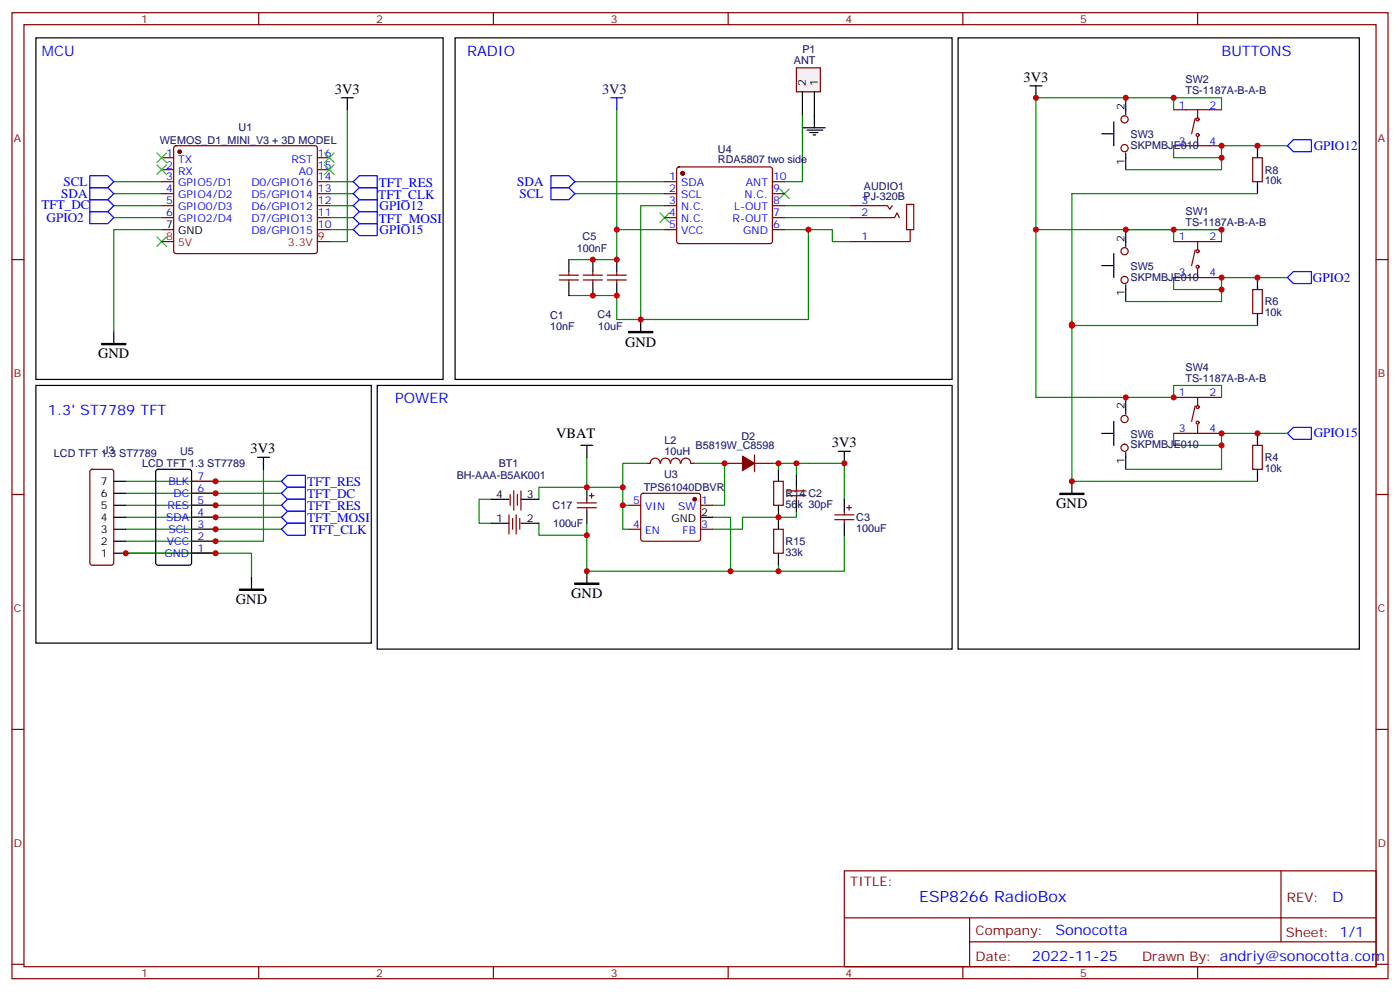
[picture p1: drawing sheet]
<svg xmlns="http://www.w3.org/2000/svg" width="412mm" height="292mm" viewBox="0 0 412 292" stroke-linecap="round" stroke-linejoin="round" font-family="sans-serif">
<g fill="none" stroke="#870000" stroke-width=".35">
<path d="M3.5 3.7h405.4v284.4h-405.4zM7.1 7.3h398.2v277.3h-398.2zM76.2 3.7v3.6M145.3 3.7v3.6M214.5 3.7v3.6M283.6 3.7v3.6M352.8 3.7v3.6M47.6 46.4h3.6M47.6 50h3.6M47.6 53.5h3.6M47.6 57h3.6M51.4 43.1l.5-.2h40.9l.5 .2 .2 .5-.1 30.6-.6 .4h-41.2l-.4-.7v-30.3z"/>
<path d="M93.5 46.4h3.5M93.5 50h3.5M93.5 53.5h3.5M93.5 57h3.5M3.5 76.4h3.6M47.6 60.5h3.6M47.6 64.1h3.6M47.6 67.6h3.6M47.6 71.1h3.6M93.5 60.5h3.5M93.5 64.1h3.5M93.5 67.6h3.5"/>
<path d="M93.5 71.1h3.5M405.3 76.4h3.6M26.7 138.4l.5-.3h5.6l.7 .5v27.1l-.2 .5-.5 .2h-5.6l-.5-.3-.2-.4v-26.8zM3.5 145.6h3.6M56.4 159.3h7.1M56.4 155.8h7.1M56.4 152.3h7.1M56.4 148.7h7.1M56.4 145.2h7.1M56.4 141.7h7.1M405.3 145.6h3.6M56.4 162.8h7.1"/>
<path d="M3.5 214.7h3.6M405.3 214.7h3.6M248.7 256.3h156.6v28.3h-156.6zM377.3 256.4v20.8M248.7 270.2h156.5M285.6 277.2h119.6M285.6 270.2v14.1M3.5 283.8h3.6M76.2 284.6v3.5M145.3 284.6v3.5M214.5 284.6v3.5M283.6 284.6v3.5"/>
<path d="M352.8 284.6v3.5M405.3 283.8h3.6"/>
</g>
<g fill="none" stroke="#3c3" stroke-width=".35">
<path d="M46.2 48.5l2.8 2.9M46.2 45l2.8 2.8M49 48.5l-2.8 2.9M49 45l-2.8 2.8M95.6 45l2.8 2.8M95.6 48.5l2.8 2.9M98.4 45l-2.8 2.8M98.4 48.5l-2.8 2.9M229.7 55.6l2.8 2.8M232.5 55.6l-2.8 2.8M46.2 69.7l2.8 2.8M49 69.7l-2.8 2.8"/>
<path d="M194.4 62.7l2.8 2.8M197.2 62.7l-2.8 2.8"/>
</g>
<g fill="none" stroke="#008700" stroke-width=".35">
<path d="M102.3 32.3v38.8h-5.3M181.7 32.3v35.3h14.1M33.5 57h14.1M33.5 53.5h14.1M97 57h7.1M169.3 57h26.5M169.3 53.5h26.5M47.6 67.6h-14.1v30M97 67.6h7.1M97 64.1h7.1M97 60.5h7.1M181.7 67.6v8.8h-14.1"/>
<path d="M231.1 67.6h14.1v3.5h5.3M231.1 64.1h19.4M231.1 60.5h19.4M238.1 67.6v26.5h-49.4M167.6 87h14.1v7.1M77.6 138.1v21.2h-40.6M37 141.7h45.9M37 155.8h45.9M37 152.3h45.9M37 148.7h45.9M37 145.2h45.9M63.5 162.8h-26.5h37.1v7.1"/>
</g>
<g fill="none" stroke="#000" stroke-width=".35">
<path d="M10.6 11.1h119.9v100.6h-119.9zM134.1 11.1h146.4v100.6h-146.4zM100.5 28.8h3.6M102.3 28.8v3.5M236.4 37.6h6.7M237.8 38.3h4.6M238.5 39h2.4M239.5 39.7h.7M239.9 34.1v3.5M33.5 97.6v3.5M188.7 94.1v3.5M10.6 113.5h98.8v75.8h-98.8z"/>
<path d="M46.1 138.4l.5-.3h9.1l.7 .5v27.1l-.4 .6-9.4 .1-.7-.5v-27zM75.8 134.6h3.6M77.6 134.6v3.5M33.5 145.2h3.5M33.5 148.7h3.5M33.5 152.3h3.5M33.5 155.8h3.5M33.5 159.3h3.5M33.5 141.7h3.5M33.5 162.8h3.5M74.1 169.9v3.5"/>
</g>
<path d="M179.9 28.8h3.5M181.7 28.8v3.5M26.5 55.2h5.2l1.8 1.8-1.8 1.8h-5.2zM26.5 51.7h5.2l1.8 1.8-1.8 1.7h-5.2zM162.3 51.7h5.3l1.7 1.8-1.7 1.7h-5.3zM162.3 55.2h5.3l1.7 1.8-1.7 1.8h-5.3zM104.1 67.6l1.7-1.8h5.3v3.6h-5.3zM104.1 60.5l1.7-1.7h5.3v3.5h-5.3zM82.9 148.7l1.8-1.7h5.3v3.5h-5.3zM82.9 145.2l1.8-1.8h5.3v3.6h-5.3zM82.9 152.3l1.8-1.8h5.3v3.5h-5.3zM82.9 155.8l1.8-1.8h5.3v3.6h-5.3z" fill="none" stroke="#00f" stroke-width=".35"/>
<circle cx="52.9" cy="44.7" r=".53" fill="#870000" stroke="#870000" stroke-width=".35"/>
<path d="M185.2 97.6h7.1v.3h-7.1zM30 101.1h7v.4h-7zM70.6 173.4h7v.4h-7z" fill="#000" stroke="#000" stroke-width=".35"/>
<path d="M234.6 20h7.1v7h-7.1z" fill="#f0f0f0" stroke="#870000" stroke-width=".35"/>
<g fill="none" stroke="#000" stroke-width=".35">
<path d="M282.2 11.1h118.2v180h-118.2zM236.4 27v7.1M239.9 27v7.1M303.4 25.3h3.5M305.2 25.3v3.5M324.6 39.4h3.5M328.1 35.8v7.1M331.6 28.8v4.9M331.6 45v5M370.4 42.9v3.5M370.4 53.5v3.5M167.6 76.4v3.5"/>
<path d="M174.6 76.4v3.5M181.7 76.4v3.5M324.6 78.2h3.5M328.1 74.6v7.1M331.6 67.6v4.9M167.6 83.5v3.5M174.6 83.5v3.5M181.7 83.5v3.5M331.6 83.8v5M370.4 81.7v3.5M370.4 92.3v3.5M111.1 113.5h169.4v77.6h-169.4z"/>
<path d="M331.6 117v4.9M171.1 131.1h3.5M172.9 131.1v3.5M229.3 138.1v3.6M234.6 139.9v3.5M246.9 132.9h3.6M248.7 132.9v3.5M324.6 127.6h3.5M328.1 124v7.1M331.6 133.2v4.9M370.4 127.6v3.5M370.4 138.1v3.6"/>
<path d="M144.6 147h5.3M144.6 154h5.3M153.5 147h5.2M153.5 154h5.2M172.9 143.4v3.6M172.9 150.5v3.5M206.4 152.3h3.5M229.3 148.7v7.1M234.6 147v3.5M248.7 147v3.5M248.7 154v3.6M315.7 141.7v3.5"/>
<path d="M172.9 168.1v3.6M229.3 162.8v3.6"/>
</g>
<g fill="none" stroke="#008700" stroke-width=".35">
<path d="M236.4 34.1v19.4h-5.3M345.7 28.8h-40.5v38.8h54.6v3.5M345.7 32.3v-3.5h14.1v3.5M97 53.5h7.1M345.7 42.9v3.5h14.1v-3.5h19.4M359.8 46.4v3.6h-28.2M370.4 57h-54.7v38.8h54.7M33.5 60.5h14.1M33.5 64.1h14.1M195.8 60.5h-7.1v33.6h-7M305.2 67.6v49.4h40.5v-3.5h14.1v3.5M331.6 67.6h14.1"/>
<path d="M359.8 67.6h-14.1v3.5M315.7 95.5v46.2h54.7M345.7 81.7v3.5h14.1v-3.5h19.4M359.8 85.2v3.6h-28.2M172.9 134.6v8.8h10.5v5.3h1.8M190.5 136.4h-7.1v7M204.6 136.4h8.8v12.3h-3.5M227.5 136.4h21.2v10.6M229.3 136.4v1.7M234.6 136.4v3.5M345.7 127.6v3.5h14.1v-3.5h19.4M359.8 131.1v7h-28.2"/>
<path d="M144.6 147h-3.5v7h3.5M158.7 154v3.6h14.2M172.9 143.4h-14.2v3.6M172.9 154v14.1h75.8v-10.5M183.4 148.7v7.1h1.8M209.9 152.3h5.3v15.8M234.6 150.5v1.8h-15.9v3.5h-8.8M229.3 166.4v1.7"/>
</g>
<g fill="none" stroke="#870000" stroke-width=".35">
<path d="M345.7 32.3h14.1M352.1 34.8l-1.1 4.6M352.8 32.3v2.5M195.8 53.5h3.5M195.8 57h3.5M199.6 49.3l.4-.2h26.8l.5 .2 .2 .5v21.2l-.2 .5-.5 .2h-26.8l-.5-.2-.2-.5v-21.2zM227.5 53.5h3.6M227.5 57h3.6M345.7 42.9h14.1M352.8 40.4v2.5M369 46.4h2.8v7.1h-2.8zM167.6 79.9v1.1"/>
<path d="M174.6 79.9v1.1M181.7 79.9v1.1M195.8 60.5h3.5M195.8 64.1h3.5M195.8 67.6h3.5M227.5 60.5h3.6M227.5 64.1h3.6M227.5 67.6h3.6M250.5 64.1h13l.7-1.4 .7 1.4M250.5 60.5h10.9l.7 1.1 .7-1.1M267.1 60.2h2.1v7.4h-2.1zM268.1 67.6v3.5h-17.6"/>
<path d="M345.7 71.1h14.1M352.1 73.6l-1.1 4.6M352.8 71.1v2.5M352.8 79.2v2.5M164.7 82.4h5.7M164.7 81h5.7M167.6 82.4v1.1M171.8 82.4h5.6M171.8 81h5.6M174.6 82.4v1.1M178.9 82.4h5.6M178.9 81h5.6"/>
<path d="M181.7 82.4v1.1M345.7 81.7h14.1M369 85.2h2.8v7.1h-2.8zM345.7 117h14.1M352.1 119.5l-1.1 4.5M352.8 117v2.5M190.5 136.4h1.1M191.6 136.4a1.41 1.41 0 0 1 1.4-1.5 1.41 1.41 0 0 1 1.4 1.5M194.6 136.4a1.41 1.41 0 0 1 1.4-1.5 1.41 1.41 0 0 1 1.4 1.5M197.6 136.4a1.41 1.41 0 0 1 1.4-1.5 1.41 1.41 0 0 1 1.4 1.5M200.6 136.4a1.41 1.41 0 0 1 1.4-1.5 1.41 1.41 0 0 1 1.4 1.5M203.6 136.4h1"/>
<path d="M213.4 136.4h5.3M222.2 133.9v5M222.2 136.4h5.3M345.7 127.6h14.1M352.8 125.1v2.5M369 131.1h2.8v7h-2.8zM149.9 151.6v5.6M150.3 145.6v3.1M151 152.6v3.2M151.3 144.5v5.6M152 151.6v5.6M152.4 145.6v3.1"/>
<path d="M153.1 152.6v3.2M153.5 144.5v5.6M170 149.4h5.7M170 148h5.7M172.9 147v1M172.9 149.4v1.1M173.6 145.9h1.4M174.3 145.2v1.4M185.2 148.7h3.5M185.2 155.8h3.5M189 145.4l.4-.2h16.3l.5 .2 .2 .5v12.7l-.3 .5-.4 .2h-16.3l-.5-.2-.2-.5v-12.7zM206.4 148.7h3.5"/>
<path d="M206.4 155.8h3.5M227.9 155.8h2.8v7h-2.8zM227.9 141.7h2.8v7h-2.8zM231.8 145.9h5.6M231.8 144.5h5.6M234.6 143.4v1.1M234.6 145.9v1.1M245.9 151.6h5.6M245.9 153h5.6M248.7 150.5v1.1M248.7 153v1M249.4 149.4h1.4"/>
<path d="M250.1 148.7v1.4"/>
<circle cx="331.3" cy="35.1" r="1.06"/>
<circle cx="352.8" cy="39.7" r=".44"/>
<circle cx="352.8" cy="35.1" r=".44"/>
<circle cx="331.3" cy="43.6" r="1.06"/>
<circle cx="331.3" cy="73.9" r="1.06"/>
<circle cx="352.8" cy="73.9" r=".44"/>
<circle cx="352.8" cy="78.5" r=".44"/>
<circle cx="331.3" cy="82.4" r="1.06"/>
<circle cx="352.8" cy="119.8" r=".44"/>
<circle cx="331.3" cy="123.3" r="1.06"/>
<circle cx="331.3" cy="131.8" r="1.06"/>
<circle cx="352.8" cy="124.4" r=".44"/>
</g>
<path d="M26.5 58.8h5.2l1.8 1.7-1.8 1.8h-5.2zM104.1 53.5l1.7-1.8h5.3v3.5h-5.3zM105.8 55.2h5.3v3.6h-5.3l-1.7-1.8zM381 41.1h5.3v3.6h-5.3l-1.8-1.8zM26.5 62.3h5.2l1.8 1.8-1.8 1.7h-5.2zM104.1 64.1l1.7-1.8h5.3v3.5h-5.3zM381 79.9h5.3v3.6h-5.3l-1.8-1.8zM379.2 127.6l1.8-1.8h5.3v3.5h-5.3zM82.9 141.7l1.8-1.8h5.3v3.5h-5.3z" fill="none" stroke="#00f" stroke-width=".35"/>
<g fill="#870000" stroke="#870000" stroke-width=".35">
<path d="M218.7 134.3l3.5 2.1-3.5 2.1z"/>
<circle cx="204.6" cy="147" r=".53"/>
<circle cx="201.1" cy="51" r=".53"/>
</g>
<path d="M312.2 145.2h7.1v.4h-7.1zM169.3 171.7h7.1v.3h-7.1z" fill="#000" stroke="#000" stroke-width=".35"/>
<g fill="#c00">
<circle cx="63.5" cy="159.3" r=".88"/>
<circle cx="37" cy="162.8" r=".88"/>
<circle cx="63.5" cy="162.8" r=".88"/>
<circle cx="63.5" cy="141.7" r=".88"/>
<circle cx="63.5" cy="145.2" r=".88"/>
<circle cx="63.5" cy="148.7" r=".88"/>
<circle cx="63.5" cy="152.3" r=".88"/>
<circle cx="63.5" cy="155.8" r=".88"/>
<circle cx="238.1" cy="67.6" r=".88"/>
<circle cx="188.7" cy="94.1" r=".88"/>
<circle cx="181.7" cy="67.6" r=".88"/>
<circle cx="370.4" cy="42.9" r=".88"/>
<circle cx="305.2" cy="67.6" r=".88"/>
<circle cx="370.4" cy="127.6" r=".88"/>
<circle cx="370.4" cy="81.7" r=".88"/>
<circle cx="248.7" cy="136.4" r=".88"/>
<circle cx="234.6" cy="136.4" r=".88"/>
<circle cx="229.3" cy="152.3" r=".88"/>
<circle cx="229.3" cy="136.4" r=".88"/>
<circle cx="229.3" cy="168.1" r=".88"/>
<circle cx="213.4" cy="136.4" r=".88"/>
<circle cx="183.4" cy="143.4" r=".88"/>
<circle cx="183.4" cy="148.7" r=".88"/>
<circle cx="215.2" cy="168.1" r=".88"/>
<circle cx="172.9" cy="143.4" r=".88"/>
<circle cx="172.9" cy="157.6" r=".88"/>
<circle cx="172.9" cy="168.1" r=".88"/>
<circle cx="359.8" cy="127.6" r=".88"/>
<circle cx="359.8" cy="81.7" r=".88"/>
<circle cx="359.8" cy="42.9" r=".88"/>
<circle cx="345.7" cy="28.8" r=".88"/>
<circle cx="359.8" cy="67.6" r=".88"/>
<circle cx="331.6" cy="67.6" r=".88"/>
<circle cx="345.7" cy="67.6" r=".88"/>
<circle cx="315.7" cy="95.8" r=".88"/>
<circle cx="181.7" cy="87" r=".88"/>
<circle cx="174.6" cy="87" r=".88"/>
<circle cx="181.7" cy="76.4" r=".88"/>
<circle cx="174.6" cy="76.4" r=".88"/>
<circle cx="331.6" cy="28.8" r=".88"/>
<circle cx="359.8" cy="46.4" r=".88"/>
<circle cx="359.8" cy="85.2" r=".88"/>
<circle cx="359.8" cy="131.1" r=".88"/>
<circle cx="331.6" cy="117" r=".88"/>
<circle cx="345.7" cy="117" r=".88"/>
<circle cx="315.7" cy="95.5" r=".88"/>
<circle cx="315.7" cy="141.7" r=".88"/>
<circle cx="305.2" cy="28.8" r=".88"/>
</g>
<text font-size="4.6" fill="#00f" x="270.8" y="265.4">ESP8266 RadioBox</text>
<g font-size="4.2" fill="#00f">
<text x="12.3" y="16.4">MCU</text>
<text x="137.6" y="16.4">RADIO</text>
<text x="359.8" y="16.4">BUTTONS</text>
<text x="116.4" y="118.7">POWER</text>
<text x="14.1" y="122.3">1.3' ST7789 TFT</text>
<text x="392.5" y="265.6">D</text>
<text x="310.9" y="275.2">Sonocotta</text>
<text x="304" y="283">2022-11-25</text>
</g>
<g font-size="4.2">
<text x="98.7" y="27.6">3V3</text>
<text x="301.5" y="24">3V3</text>
<text x="28.9" y="105.3">GND</text>
<text x="184.1" y="102">GND</text>
<text x="163.8" y="129">VBAT</text>
<text x="245.1" y="131.6">3V3</text>
<text x="73.8" y="133.4">3V3</text>
<text x="311.1" y="149.4">GND</text>
<text x="69.5" y="177.7">GND</text>
<text x="168.3" y="176.1">GND</text>
</g>
<text font-size="4.2" fill="#000080" x="177.3" y="27.7">3V3</text>
<g font-size="3.9" fill="#00f">
<text x="387" y="44.1">GPIO12</text>
<text x="18" y="58.2">SDA</text>
<text x="18.7" y="54.7">SCL</text>
<text x="111.4" y="58.6">TFT_CLK</text>
<text x="111.6" y="54.9">TFT_RES</text>
<text x="152.4" y="54.6">SDA</text>
<text x="153" y="58.2">SCL</text>
<text x="12.2" y="61.6">TFT_DC</text>
<text x="13.7" y="65.2">GPIO2</text>
<text x="111.6" y="65.5">TFT_MOSI</text>
<text x="111.8" y="61.7">GPIO12</text>
<text x="111.8" y="68.8">GPIO15</text>
<text x="386.8" y="83">GPIO2</text>
<text x="387" y="128.8">GPIO15</text>
<text x="90.4" y="143.1">TFT_RES</text>
<text x="90.4" y="146.5">TFT_DC</text>
<text x="90.4" y="150.1">TFT_RES</text>
<text x="90.4" y="153.6">TFT_MOSI</text>
<text x="91.4" y="157.1">TFT_CLK</text>
</g>
<g font-size="3.9" fill="#800">
<text x="250.5" y="260.9">TITLE:</text>
<text x="379.1" y="265.6">REV:</text>
<text x="287.4" y="275.1">Company:</text>
<text x="378.7" y="275.7">Sheet: 1/1</text>
<text x="287.4" y="282.8">Date:</text>
<text x="336.4" y="282.9">Drawn By: andriy@sonocotta.com</text>
</g>
<g font-size="3.2" fill="#800">
<text x="41.6" y="6.7">1</text>
<text x="110.8" y="6.7">2</text>
<text x="179.9" y="6.7">3</text>
<text x="249.1" y="6.7">4</text>
<text x="318.2" y="6.7">5</text>
<text x="4.1" y="41.8">A</text>
<text x="405.9" y="41.8">A</text>
<text x="4.1" y="111">B</text>
<text x="405.9" y="111">B</text>
<text x="4.1" y="180.1">C</text>
<text x="405.9" y="180.1">C</text>
<text x="4.1" y="249.3">D</text>
<text x="405.9" y="249.3">D</text>
<text x="41.6" y="287.5">1</text>
<text x="110.8" y="287.5">2</text>
<text x="179.9" y="287.5">3</text>
<text x="249.1" y="287.5">4</text>
<text x="318.2" y="287.5">5</text>
</g>
<g font-size="3.2" fill="#000080">
<text x="236.3" y="15.7">P1</text>
<text x="233.9" y="18.9">ANT</text>
<text x="349.2" y="27.7">TS-1187A-B-A-B</text>
<text x="349.2" y="24.6">SW2</text>
<text x="70.3" y="38.4">U1</text>
<text x="333" y="40.6">SW3</text>
<text x="47" y="42.2">WEMOS_D1_MINI_V3 + 3D MODEL</text>
<text x="211.5" y="45.1">U4</text>
<text x="333" y="43.8">SKPMBJE010</text>
<text x="211.5" y="48.1">RDA5807 two side</text>
<text x="372.5" y="51.1">R8</text>
<text x="254.4" y="59">PJ-320B</text>
<text x="254.5" y="55.8">AUDIO1</text>
<text x="372.5" y="54.3">10k</text>
<text x="349.2" y="63.4">SW1</text>
<text x="171.6" y="70.5">C5</text>
<text x="349.2" y="66.5">TS-1187A-B-A-B</text>
<text x="170" y="74.1">100nF</text>
<text x="333" y="79.4">SW5</text>
<text x="333" y="82.6">SKPMBJE010</text>
<text x="372.5" y="89.9">R6</text>
<text x="162.1" y="93.9">C1</text>
<text x="176" y="93.5">C4</text>
<text x="372.5" y="93.1">10k</text>
<text x="162.1" y="97">10nF</text>
<text x="176.2" y="97">10uF</text>
<text x="349.2" y="112.4">TS-1187A-B-A-B</text>
<text x="349.2" y="109.2">SW4</text>
<text x="195.7" y="130.6">L2</text>
<text x="218.4" y="129.7">D2</text>
<text x="333" y="128.8">SW6</text>
<text x="333" y="132">SKPMBJE010</text>
<text x="15.9" y="134.6">LCD TFT 1.3 ST7789</text>
<text x="30.4" y="133.8">J3</text>
<text x="41.8" y="137.6">LCD TFT 1.3 ST7789</text>
<text x="53.1" y="133.9">U5</text>
<text x="146.9" y="137.5">BT1</text>
<text x="195.7" y="133.8">10uH</text>
<text x="204.9" y="132.2">B5819W_C8598</text>
<text x="372.5" y="135.8">R4</text>
<text x="134.5" y="141">BH-AAA-B5AK001</text>
<text x="195.6" y="140.7">U3</text>
<text x="372.5" y="138.9">10k</text>
<text x="162.8" y="149.9">C17</text>
<text x="189.6" y="144.6">TPS61040DBVR</text>
<text x="231.4" y="149.6">56k 30pF</text>
<text x="231.4" y="146.4">R14 C2</text>
<text x="162.9" y="155.2">100uF</text>
<text x="252.2" y="153.4">C3</text>
<text x="231.4" y="160.5">R15</text>
<text x="252.2" y="156.6">100uF</text>
<text x="231.4" y="163.7">33k</text>
</g>
<g font-size="3.2">
<text x="237.4" y="25.3" transform="rotate(-90 237.4 25.3)">2</text>
<text x="240.9" y="25.3" transform="rotate(-90 240.9 25.3)">1</text>
<text x="331.3" y="32.3" transform="rotate(-90 331.3 32.3)">2</text>
<text x="331.3" y="48.4" transform="rotate(-90 331.3 48.4)">1</text>
<text x="49" y="67.2">7</text>
<text x="52.5" y="69">GND</text>
<text x="331.3" y="71.1" transform="rotate(-90 331.3 71.1)">2</text>
<text x="331.3" y="87.2" transform="rotate(-90 331.3 87.2)">1</text>
<text x="331.3" y="120.5" transform="rotate(-90 331.3 120.5)">2</text>
<text x="331.3" y="136.6" transform="rotate(-90 331.3 136.6)">1</text>
<text x="29.7" y="142.7">7</text>
<text x="29.7" y="146.3">6</text>
<text x="29.7" y="149.8">5</text>
<text x="146.2" y="146.6">4</text>
<text x="155.2" y="146.6">3</text>
<text x="29.7" y="153.3">4</text>
<text x="146.2" y="153.7">1</text>
<text x="155.2" y="153.7">2</text>
<text x="197.8" y="153.7">GND</text>
<text x="206.6" y="151.9">2</text>
<text x="29.7" y="156.8">3</text>
<text x="29.7" y="160.4">2</text>
<text x="29.7" y="163.9">1</text>
</g>
<g font-size="3.2" fill="#00f">
<text x="347.2" y="32">1</text>
<text x="356.3" y="32">2</text>
<text x="49" y="46.1">1</text>
<text x="52.5" y="47.8">TX</text>
<text x="85.8" y="47.8">RST</text>
<text x="93.7" y="46.1">16</text>
<text x="347.2" y="42.5">3</text>
<text x="356.3" y="42.5">4</text>
<text x="49" y="49.6">2</text>
<text x="49" y="53.1">3</text>
<text x="52.5" y="51.4">RX</text>
<text x="88" y="51.4">A0</text>
<text x="93.7" y="53.1">14</text>
<text x="93.7" y="49.6">15</text>
<text x="197.1" y="53.1">1</text>
<text x="227.7" y="53.1">10</text>
<text x="49" y="56.7">4</text>
<text x="52.5" y="54.9">GPIO5/D1</text>
<text x="52.5" y="58.4">GPIO4/D2</text>
<text x="74" y="58.4">D5/GPIO14</text>
<text x="74" y="54.9">D0/GPIO16</text>
<text x="93.7" y="56.7">13</text>
<text x="197.1" y="56.7">2</text>
<text x="200.6" y="54.9">SDA</text>
<text x="200.6" y="58.4">SCL</text>
<text x="219.3" y="58.4">N.C.</text>
<text x="219.7" y="54.9">ANT</text>
<text x="227.7" y="56.7">9</text>
<text x="49" y="60.2">5</text>
<text x="49" y="63.7">6</text>
<text x="52.5" y="61.9">GPIO0/D3</text>
<text x="52.5" y="65.5">GPIO2/D4</text>
<text x="74" y="65.5">D7/GPIO13</text>
<text x="74" y="61.9">D6/GPIO12</text>
<text x="93.7" y="63.7">11</text>
<text x="93.7" y="60.2">12</text>
<text x="197.1" y="60.2">3</text>
<text x="197.1" y="63.7">4</text>
<text x="200.6" y="61.9">N.C.</text>
<text x="200.6" y="65.5">N.C.</text>
<text x="215.8" y="65.5">R-OUT</text>
<text x="216.3" y="61.9">L-OUT</text>
<text x="227.7" y="63.7">7</text>
<text x="227.7" y="60.2">8</text>
<text x="253.7" y="63.7">2</text>
<text x="253.7" y="60.2">3</text>
<text x="74" y="69">D8/GPIO15</text>
<text x="93.7" y="67.2">10</text>
<text x="197.1" y="67.2">5</text>
<text x="200.6" y="69">VCC</text>
<text x="219" y="69">GND</text>
<text x="227.7" y="67.2">6</text>
<text x="253.7" y="70.8">1</text>
<text x="347.2" y="70.8">1</text>
<text x="356.3" y="70.8">2</text>
<text x="347.2" y="81.4">3</text>
<text x="356.3" y="81.4">4</text>
<text x="347.2" y="116.6">1</text>
<text x="356.3" y="116.6">2</text>
<text x="347.2" y="127.2">3</text>
<text x="356.3" y="127.2">4</text>
<text x="49.6" y="142.7">BLK</text>
<text x="58.2" y="141.3">7</text>
<text x="49.4" y="149.8">RES</text>
<text x="51.1" y="146.3">DC</text>
<text x="58.2" y="148.4">5</text>
<text x="58.2" y="144.9">6</text>
<text x="186.5" y="148.4">5</text>
<text x="206.6" y="148.4">1</text>
<text x="49" y="153.3">SDA</text>
<text x="58.2" y="155.4">3</text>
<text x="58.2" y="151.9">4</text>
<text x="186.5" y="155.4">4</text>
<text x="190" y="150.1">VIN</text>
<text x="199.8" y="150.1">SW</text>
<text x="206.6" y="155.4">3</text>
<text x="49.1" y="160.4">VCC</text>
<text x="49.6" y="156.8">SCL</text>
<text x="58.2" y="159">2</text>
<text x="190" y="157.2">EN</text>
<text x="201.1" y="157.2">FB</text>
<text x="48.5" y="163.9">GND</text>
<text x="58.2" y="162.5">1</text>
</g>
<g font-size="3.2" fill="#f00">
<text x="49" y="70.8">8</text>
<text x="93.7" y="70.8">9</text>
<text x="52.5" y="72.5">5V</text>
<text x="84.8" y="72.5">3.3V</text>
</g>
</svg>
